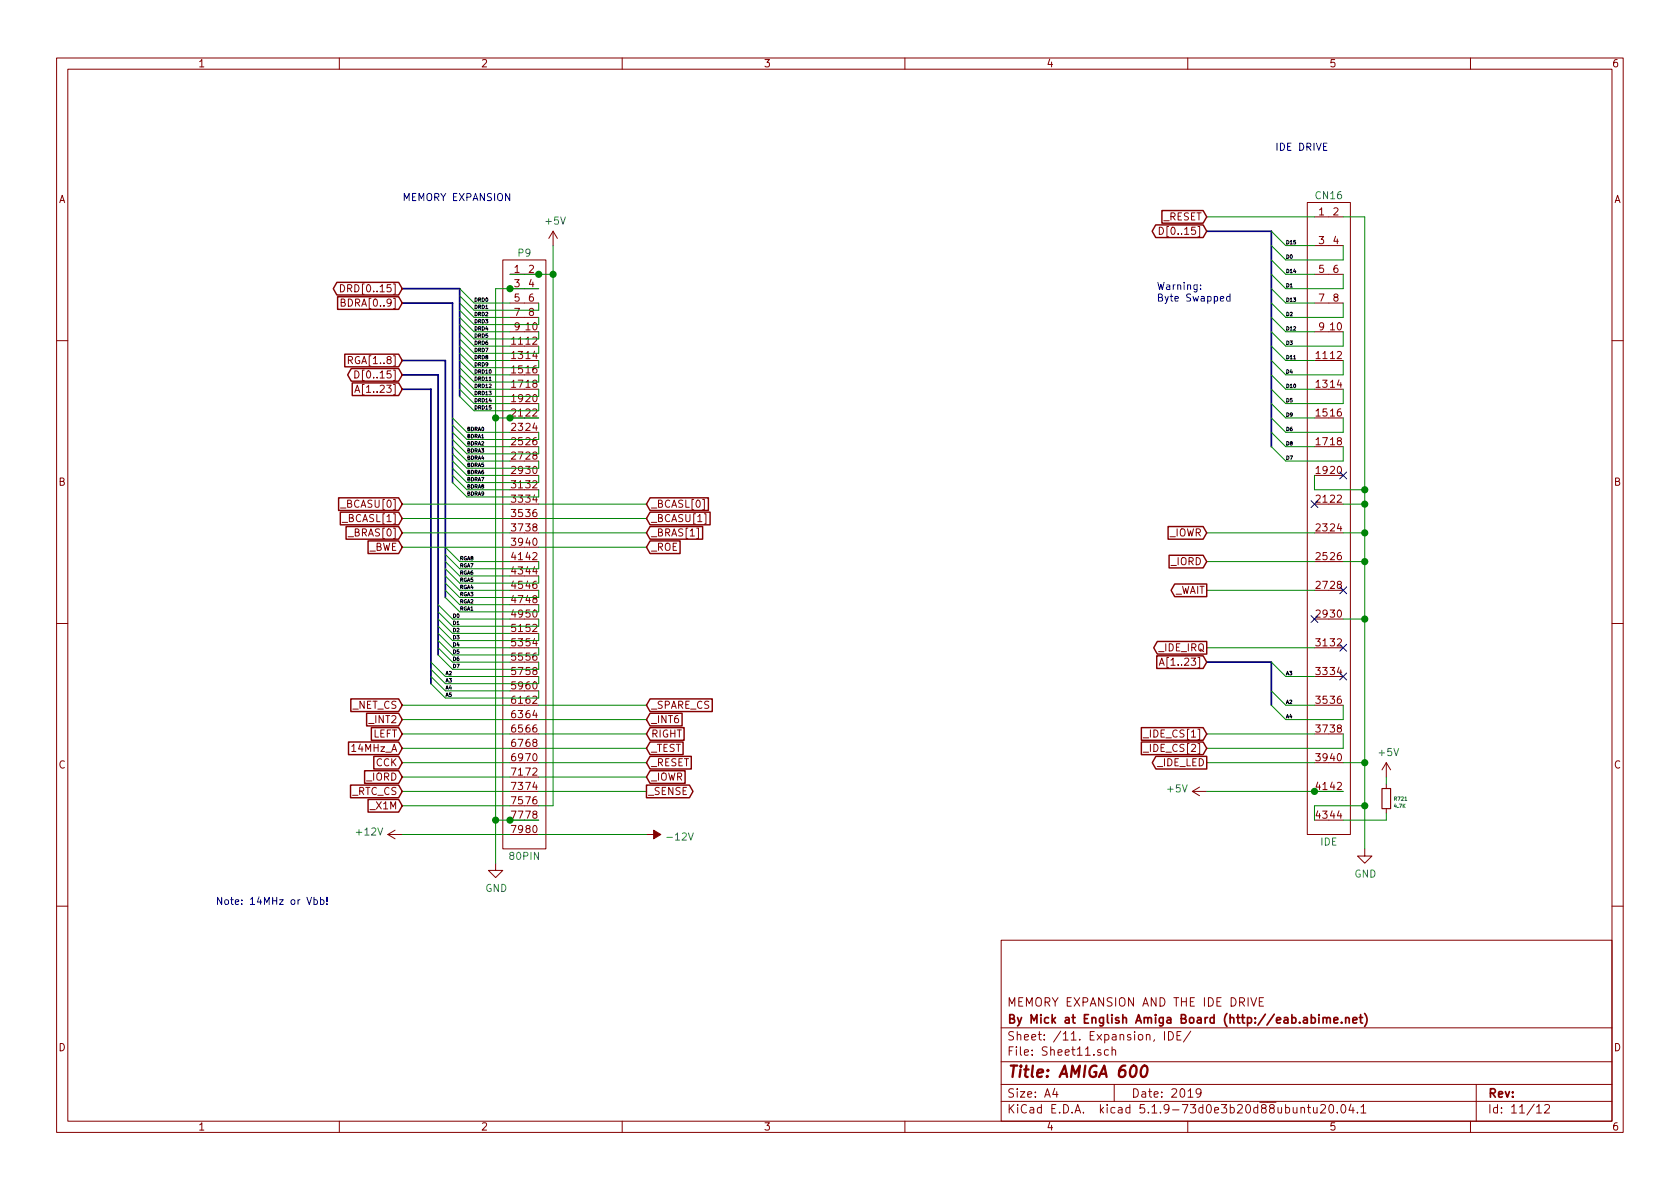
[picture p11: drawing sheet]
<svg xmlns="http://www.w3.org/2000/svg" width="297mm" height="210mm" viewBox="0 0 297 210" stroke-linecap="round" stroke-linejoin="round" font-family="sans-serif">
<g fill="none" stroke="#840000" stroke-width=".18">
<path d="M10 10.3h277v189.9h-277zM12 12.2h273v186.1h-273zM60 10.3v1.9M110 10.3v1.9M160 10.3v1.9M210 10.3v1.9M260 10.3v1.9M231.1 35.8h7.7v111.8h-7.7zM232.4 38.3h5.1M60.2 50.3a.64 .64 0 0 1 .7 .7 .64 .64 0 0 1-.7 .6zM60.3 53.5l.6-.1 .1-.2-.1-.2-.6-.1v1.2h.5l.3-.2v-.2l-.3-.2M88.9 46h7.6v104.1h-7.6z"/>
<path d="M90.2 48.5h5M90.2 53.6h5M90.2 58.7h2.5M90.2 51h5M90.2 56.1h5M97.8 40.9l-.8 1.3M97.8 40.9v2.5M97.8 40.9l.8 1.3M205 40.2a.64 .64 0 0 1 .7 .6 .64 .64 0 0 1-.7 .6zM232.4 43.4h5.1M232.4 48.5h5.1M232.4 53.6h5.1"/>
<path d="M232.4 58.7h2.5M10 60.2h2M61.6 63.7l.6-.1 .1-.1v-.3l-.2-.2h-.5v1.3M62.7 69.4l.5-1.3 .4 1.3M62.7 65.6a.64 .64 0 0 1 .8 .6 .64 .64 0 0 1-.8 .6zM62.9 69h.6M285 60.2h2M60.2 89.8h1M61.5 94.9h1M123.2 93.4h.3v1.8h-.3M124.2 88.3h.3v1.8h-.3M124.5 90.9h.3v1.8h-.3"/>
<path d="M10 110.3h2M205 117.6l.4-1.2 .4 1.2M205.1 117.3h.6M285 110.3h2M202.1 130.5h1M202.1 133h1M210.8 139.9l1.3 .8M210.8 139.9h2.6M212.1 139.2l-1.3 .7M245.1 134.9l-.8 1.2M245.1 134.9v2.5M245.1 138.7v.7"/>
<path d="M245.1 134.9l.8 1.2M68.6 147.6l1.2 .7M68.6 147.6h2.5M69.8 146.8l-1.2 .8M87.6 152.6v1.3h1.3l-1.3 1.3-1.2-1.3h1.2M241.3 150.1v1.3h1.3l-1.3 1.2-1.3-1.2h1.3M245.1 143v.8M10 160.2h2M177 166.3h108v32h-108zM221.2 176.4l.5 1.5 .5-1.5M222.7 177.1h.5M223.4 176.4h-.7v1.5h.7"/>
<path d="M285 160.2h2M60 198.3v1.9M110 198.3v1.9M160 198.3v1.9M177 194.8h108M177 191.8h108M177 187.8h108M177 181.8h108M186.5 192.5l-.4 1h1M186.8 193v1M196 185.7l-.4-.1-.3 .3v.6l.3 .1 .4-.1M196.6 185.7l.2-.1 .4 .1 .1 .9"/>
<path d="M196.6 185.1v1.5M197 191.8v3M205.9 182.4v1.5M206.6 182.4a.76 .76 0 0 1 .9 .8 .76 .76 0 0 1-.9 .7zM208.1 183.1h.5M208.8 182.4h-.7v1.5h.7M210 198.3v1.9M210.1 194h.8M210.5 182.3l-1.3 2M212.3 193.2l-.2 .3h-.3l-.3-.3v-.4l.1-.2 .5-.1 .2 .2a1.19 1.19 0 0 1-.2 1.2l-.5 .1M230 196l.2-.2 .4 .1 .1 .9M230 195.8v1"/>
<path d="M231.2 195.8h.5M231.4 195.3v1.3l.3 .2M232.2 195.8l.1 .9 .4 .1 .2-.1M232.9 195.8v1M233.5 195.5l.2-.2h.4l.3 .5-.9 1h.9M235.2 195.4l.2-.1a.94 .94 0 0 1 0 1.5 .82 .82 0 0 1-.2-1.4zM236.4 196.7v.1M237.3 195.4l.1-.1a.8 .8 0 0 1 .6 .8 .8 .8 0 0 1-.6 .7 1 1 0 0 1-.1-1.4zM238.9 195.2l-.4 1.1h.9M239.2 195.8v1M240 196.7v.1M240.6 195.8l.5-.5v1.5"/>
<path d="M240.6 196.8h.9M260 198.3v1.9M261 191.8v6.5M271.7 195.8l.4-.5v1.5M271.7 196.8h.8M273.1 195.5l.2-.2h.4l.2 .2 .1 .3-.1 .2-.9 .8h1"/>
</g>
<path d="M202 188.6a.46 .46 0 0 1 .5-.2 .46 .46 0 0 1 .3 .4 1.15 1.15 0 0 1-.7 1.6l-.2-.1a1.5 1.5 0 0 1 .1-1.7z" fill="none" stroke="#840000" stroke-width=".41"/>
<g fill="none" stroke="#840000" stroke-width=".3">
<path d="M233.2 179.4v.2M233.2 179.9v1M233.9 179.9v1M237.9 179.9v1M240.3 179.9h.6M240.6 179.4v1.3l.3 .2M241.3 179.2a1.71 1.71 0 0 1 0 2.3M231.9 180l.4-.1 .3 .3-.2 .6h-.5M233.9 180.1l.1-.1a.37 .37 0 0 1 .6 .1v.8M234.6 180.1l.2-.2 .3 .1 .1 .9M235.8 180.4l.8-.1-.1-.3-.4-.1-.3 .2 .1 .7h.6M237.2 180.8v.1"/>
<path d="M237.9 180.1l.2-.2 .4 .1 .1 .9M239.2 180.4l.7-.1v-.3l-.5-.1-.2 .2 .1 .7h.6"/>
</g>
<path d="M114.3 147.6h1.3v-.8l1.2 .8-1.2 .7v-.7z" fill="#840000" stroke="#840000" stroke-width=".18"/>
<path d="M244.3 139.4h1.6v3.6h-1.6z" fill="none" stroke="#840000" stroke-width=".2"/>
<path d="M71.1 53.6h8.9v31.7M71.1 51h10.2v19.1M213.4 40.9h11.4v38.1M71.1 66.3h6.4v49.5M71.1 63.7h7.6v42M71.1 68.8h5.1v52.1M213.4 117.1h11.4v7.6" fill="none" stroke="#000084" stroke-width=".3"/>
<g fill="none" stroke="#008400" stroke-width=".18">
<path d="M213.4 38.3h19M237.5 38.3h3.8v111.8M81.3 52.3l2.5 2.6h11.4v-1.3M81.3 54.9l2.5 2.5h11.4v-1.3M81.3 57.4l2.5 2.5h11.4v-1.2M81.3 59.9l2.5 2.6h11.4v-1.3M81.3 53.6l2.5 2.5h6.4M81.3 56.1l2.5 2.6h6.4M81.3 58.7l2.5 2.5h6.4M81.3 51l2.5 2.6h6.4M90.2 48.5h7.6M95.2 51h-7.6v101.6"/>
<path d="M97.8 43.4v99.1h-2.6M224.8 48.5l2.5 2.5h10.2v-2.5M224.8 46l2.5 2.5h5.1M224.8 43.4l2.5 2.6h10.2v-2.6M224.8 53.6l2.5 2.5h10.2v-2.5M224.8 58.7l2.5 2.5h10.2v-2.5M224.8 56.1l2.5 2.6h5.1M224.8 51l2.5 2.6h5.1M224.8 40.9l2.5 2.5h5.1M80 75.2l2.5 2.5h12.7v-1.3M80 77.7l2.5 2.6h12.7v-1.3M80 79l2.5 2.5h7.7"/>
<path d="M80 76.4l2.5 2.6h7.7M80 73.9l2.5 2.5h7.7M81.3 62.5l2.5 2.5h11.4v-1.3M81.3 65l2.5 2.6h11.4v-1.3M81.3 67.6l2.5 2.5h11.4v-1.3M81.3 70.1l2.5 2.5h11.4v-1.2M81.3 61.2l2.5 2.5h6.4M81.3 63.7l2.5 2.6h6.4M81.3 66.3l2.5 2.5h6.4M81.3 68.8l2.5 2.6h6.4M87.6 73.9h7.6M224.8 71.4l2.5 2.5h5.1"/>
<path d="M224.8 63.7l2.5 2.6h10.2v-2.6M224.8 68.8l2.5 2.6h10.2v-2.6M224.8 73.9l2.5 2.5h10.2v-2.5M224.8 79l2.5 2.5h10.2v-2.5M224.8 61.2l2.5 2.5h5.1M224.8 66.3l2.5 2.5h5.1M224.8 76.4l2.5 2.6h5.1M71.1 89.1h19.1M71.1 91.7h19.1M71.1 94.2h19.1M71.1 96.8h19.1M78.7 98l2.6 2.6h13.9v-1.3"/>
<path d="M78.7 96.8l2.6 2.5h8.9M78.7 99.3l2.6 2.5h8.9M80 80.3l2.5 2.5h12.7v-1.3M80 82.8l2.5 2.5h12.7v-1.2M80 85.3l2.5 2.6h12.7v-1.3M80 84.1l2.5 2.5h7.7M80 81.5l2.5 2.6h7.7M95.2 89.1h19.1M95.2 91.7h19.1M95.2 94.2h19.1M95.2 96.8h19.1M213.4 94.2h19"/>
<path d="M213.4 99.3h19M232.4 84.1v2.5h8.9M237.5 89.1h3.8M237.5 94.2h3.8M237.5 99.3h3.8M76.2 118.4l2.5 2.5h16.5v-1.3M76.2 117.1l2.5 2.5h11.5M76.2 119.6l2.5 2.6h11.5M77.5 108.2l2.5 2.5h15.2v-1.2M77.5 110.7l2.5 2.6h15.2v-1.3M77.5 113.3l2.5 2.5h15.2v-1.3M77.5 115.8l2.5 2.6h15.2v-1.3"/>
<path d="M77.5 106.9l2.5 2.6h10.2M77.5 109.5l2.5 2.5h10.2M77.5 112l2.5 2.5h10.2M77.5 114.5l2.5 2.6h10.2M78.7 100.6l2.6 2.5h13.9v-1.3M78.7 103.1l2.6 2.6h13.9v-1.3M78.7 105.7l2.6 2.5h13.9v-1.3M78.7 101.8l2.6 2.6h8.9M78.7 104.4l2.6 2.5h8.9M213.4 114.5h19M213.4 104.4h19M224.8 117.1l2.5 2.5h5.1"/>
<path d="M237.5 109.5h3.8M71.1 129.8h19.1M71.1 127.2h19.1M71.1 124.7h19.1M71.1 137.4h19.1M71.1 134.9h19.1M71.1 132.3h19.1M71.1 139.9h19.1M76.2 120.9l2.5 2.5h16.5v-1.2M95.2 129.8h19.1M95.2 127.2h19.1M95.2 124.7h19.1"/>
<path d="M95.2 137.4h19.1M95.2 134.9h19.1M95.2 132.3h19.1M95.2 139.9h19.1M213.4 129.8h19M213.4 134.9h19M213.4 139.9h24.1M224.8 124.7l2.5 2.5h10.2v-2.5M224.8 122.2l2.5 2.5h5.1M237.5 134.9h3.8M237.5 129.8v2.5h-24.1M245.1 137.4v1.3"/>
<path d="M71.1 147.6h19.1M71.1 142.5h19.1M87.6 145h7.6M95.2 147.6h19.1M241.3 142.5h-8.9v2.5M245.1 143.8v1.2h-7.6"/>
</g>
<g fill="none" stroke="#840000" stroke-width=".25">
<path d="M204.3 39.8h8.4l.7 1.1-.7 1.1h-8.4l-.6-1.1zM205.4 37.2h7.3l.7 1.1-.7 1.2h-7.3zM59.6 49.9h10.9l.6 1.1-.6 1.2h-10.9l-.7-1.2zM59.7 52.5h10.8l.6 1.1-.6 1.1h-10.8zM61 62.6h9.5l.6 1.1-.6 1.2h-9.5zM62.1 65.2h8.4l.6 1.1-.6 1.1h-8.4l-.6-1.1zM62.3 67.7h8.2l.6 1.1-.6 1.1h-8.2zM59.9 88h10.6l.6 1.1-.6 1.2h-10.6zM60.2 90.6h10.3l.6 1.1-.6 1.1h-10.3zM61.2 93.1h9.3l.6 1.1-.6 1.1h-9.3zM65.1 95.7h5.4l.6 1.1-.6 1.1h-5.4zM114.9 88h10.3v2.3h-10.3l-.6-1.2z"/>
<path d="M114.9 90.6h10.7v2.2h-10.7l-.6-1.1zM114.9 93.1h9.3v2.2h-9.3l-.6-1.1zM114.9 95.7h5.3v2.2h-5.3l-.6-1.1zM206.5 93.1h6.2l.7 1.1-.7 1.1h-6.2zM206.7 98.2h6l.7 1.1-.7 1.1h-6zM204.5 116h8.2l.7 1.1-.7 1.1h-8.2zM204.6 113.4h8.8v2.3h-8.8l-.6-1.2zM207.7 103.3h5.7v2.2h-5.7l-.6-1.1zM61.6 131.2h8.9l.6 1.1-.6 1.1h-8.9zM62 138.8h8.5l.6 1.1-.6 1.2h-8.5zM62 123.6h8.5l.6 1.1-.6 1.1h-8.5zM64.5 136.3h6l.6 1.1-.6 1.1h-6z"/>
<path d="M64.8 126.1h5.7l.6 1.1-.6 1.2h-5.7zM65.7 128.7h4.8l.6 1.1-.6 1.1h-4.8zM66.1 133.8h4.4l.6 1.1-.6 1.1h-4.4zM114.3 138.8h7.6l.6 1.1-.6 1.2h-7.6zM114.9 126.1h5.7v2.3h-5.7l-.6-1.2zM114.9 123.6h11v2.2h-11l-.6-1.1zM114.9 133.8h7.3v2.2h-7.3l-.6-1.1zM114.9 131.2h5.9v2.2h-5.9l-.6-1.1zM114.9 128.7h6.1v2.2h-6.1l-.6-1.1zM114.9 136.3h6.2v2.2h-6.2l-.6-1.1zM201.8 128.7h10.9l.7 1.1-.7 1.1h-10.9zM201.8 131.2h10.9l.7 1.1-.7 1.1h-10.9z"/>
<path d="M204.4 133.8h9v2.2h-9l-.7-1.1zM65.1 141.4h5.4l.6 1.1-.6 1.1h-5.4z"/>
</g>
<path d="M212.3 51.1v.1M212.3 50.4v.1M217.5 52.5l-.4-.1-.2 .2 .1 .6h.5M217.5 52v1.3M54.3 158.7l.4 1.2 .4-1.2M55.5 159.2l.4-.1 .2 .2-.1 .6h-.5M55.5 158.7v1.2M56.7 159.2l.3-.1 .3 .2-.2 .6h-.4M56.7 158.7v1.2M57.8 159.8v.1M57.8 158.7v.8" fill="none" stroke="#0000c2" stroke-width=".18"/>
<g fill="#008400" stroke="#008400" stroke-width=".25">
<circle cx="90.2" cy="51" r=".51"/>
<circle cx="232.4" cy="139.9" r=".51"/>
<circle cx="241.3" cy="109.5" r=".51"/>
<circle cx="241.3" cy="86.6" r=".51"/>
<circle cx="241.3" cy="142.5" r=".51"/>
<circle cx="241.3" cy="89.1" r=".51"/>
<circle cx="90.2" cy="145" r=".51"/>
<circle cx="87.6" cy="73.9" r=".51"/>
<circle cx="241.3" cy="94.2" r=".51"/>
<circle cx="241.3" cy="99.3" r=".51"/>
<circle cx="241.3" cy="134.9" r=".51"/>
<circle cx="90.2" cy="73.9" r=".51"/>
<circle cx="97.8" cy="48.5" r=".51"/>
<circle cx="95.3" cy="48.5" r=".51"/>
<circle cx="87.6" cy="145" r=".51"/>
</g>
<path d="M231.8 88.5l1.2 1.3M233 88.5l-1.2 1.3M236.9 83.5l1.2 1.2M238.1 83.5l-1.2 1.2M231.8 108.9l1.2 1.2M233 108.9l-1.2 1.2M236.9 113.9l1.2 1.3M236.9 103.8l1.2 1.2M236.9 119l1.2 1.2M238.1 103.8l-1.2 1.2M238.1 113.9l-1.2 1.3M238.1 119l-1.2 1.2" fill="none" stroke="#000084" stroke-width=".18"/>
<text font-size="2.8" fill="#840000" x="178" y="190.5">Title: AMIGA 600</text>
<g font-size="2.1" fill="#840000">
<text x="178" y="178">MEMORY EXPANSION AND THE IDE DRIVE</text>
<text x="178" y="184">Sheet: /11. Expansion, IDE/</text>
<text x="178" y="181">By Mick at English Amiga Board (http://eab.abime.net)</text>
<text x="178" y="186.7">File: Sheet11.sch</text>
<text x="178" y="196.9">KiCad E.D.A. kicad 5.1.9-73d0e3b20d88ubuntu20.04.1</text>
<text x="178" y="194.1">Size: A4</text>
<text x="200" y="194.1">Date: 2019</text>
<text x="263" y="194.1">Rev:</text>
<text x="263" y="196.9">Id: 11/12</text>
</g>
<g font-size="1.8" fill="#840000">
<text x="35" y="11.9">1</text>
<text x="85" y="11.9">2</text>
<text x="135" y="11.9">3</text>
<text x="185" y="11.9">4</text>
<text x="235" y="11.9">5</text>
<text x="285" y="11.9">6</text>
<text x="10.4" y="35.9">A</text>
<text x="285.4" y="35.9">A</text>
<text x="205.7" y="39">_RESET</text>
<text x="206.2" y="41.5">D[0..15]</text>
<text x="233.2" y="38.1">1</text>
<text x="235.7" y="38.1">2</text>
<text x="233.2" y="43.2">3</text>
<text x="235.7" y="43.2">4</text>
<text x="61.4" y="51.7">DRD[0..15]</text>
<text x="91" y="50.8">3</text>
<text x="91" y="48.3">1</text>
<text x="91" y="53.3">5</text>
<text x="93.5" y="48.3">2</text>
<text x="93.5" y="50.8">4</text>
<text x="93.5" y="53.3">6</text>
<text x="233.2" y="48.3">5</text>
<text x="233.2" y="53.3">7</text>
<text x="235.7" y="48.3">6</text>
<text x="235.7" y="53.3">8</text>
<text x="61.1" y="54.2">BDRA[0..9]</text>
<text x="91" y="55.9">7</text>
<text x="91" y="58.4">9</text>
<text x="93" y="58.4">10</text>
<text x="93.5" y="55.9">8</text>
<text x="233.2" y="58.4">9</text>
<text x="235.3" y="58.4">10</text>
<text x="62.3" y="64.4">RGA[1..8]</text>
<text x="90.5" y="61">11</text>
<text x="90.5" y="63.5">13</text>
<text x="93" y="61">12</text>
<text x="93" y="63.5">14</text>
<text x="232.7" y="63.5">11</text>
<text x="235.3" y="63.5">12</text>
<text x="63.9" y="69.5">A[1..23]</text>
<text x="63.9" y="66.9">D[0..15]</text>
<text x="90.5" y="66">15</text>
<text x="90.5" y="68.6">17</text>
<text x="90.5" y="71.1">19</text>
<text x="93" y="66">16</text>
<text x="93" y="68.6">18</text>
<text x="93" y="71.1">20</text>
<text x="232.7" y="68.6">13</text>
<text x="235.3" y="68.6">14</text>
<text x="90.5" y="73.7">21</text>
<text x="90.5" y="76.2">23</text>
<text x="93" y="73.7">22</text>
<text x="93" y="76.2">24</text>
<text x="232.7" y="73.7">15</text>
<text x="235.3" y="73.7">16</text>
<text x="90.5" y="78.7">25</text>
<text x="90.5" y="81.3">27</text>
<text x="90.5" y="83.8">29</text>
<text x="93" y="78.7">26</text>
<text x="93" y="81.3">28</text>
<text x="93" y="83.8">30</text>
<text x="232.7" y="78.7">17</text>
<text x="232.7" y="83.8">19</text>
<text x="235.3" y="78.7">18</text>
<text x="235.3" y="83.8">20</text>
<text x="10.4" y="85.9">B</text>
<text x="60.9" y="89.8">_BCASU[0]</text>
<text x="90.5" y="86.4">31</text>
<text x="90.5" y="88.9">33</text>
<text x="93" y="86.4">32</text>
<text x="93" y="88.9">34</text>
<text x="115.1" y="89.8">_BCASL[0]</text>
<text x="232.7" y="88.9">21</text>
<text x="235.3" y="88.9">22</text>
<text x="285.4" y="85.9">B</text>
<text x="61.1" y="92.3">_BCASL[1]</text>
<text x="62.2" y="94.9">_BRAS[0]</text>
<text x="90.5" y="91.4">35</text>
<text x="90.5" y="94">37</text>
<text x="93" y="91.4">36</text>
<text x="93" y="94">38</text>
<text x="115.1" y="92.3">_BCASU[1]</text>
<text x="115.1" y="94.9">_BRAS[1]</text>
<text x="206.8" y="94.9">_IOWR</text>
<text x="232.7" y="94">23</text>
<text x="235.3" y="94">24</text>
<text x="65.2" y="97.4">_BWE</text>
<text x="90.5" y="96.5">39</text>
<text x="90.5" y="99.1">41</text>
<text x="90.5" y="101.6">43</text>
<text x="93" y="96.5">40</text>
<text x="93" y="99.1">42</text>
<text x="93" y="101.6">44</text>
<text x="115.1" y="97.4">_ROE</text>
<text x="207.2" y="99.9">_IORD</text>
<text x="232.7" y="99.1">25</text>
<text x="235.3" y="99.1">26</text>
<text x="90.5" y="104.1">45</text>
<text x="90.5" y="106.7">47</text>
<text x="93" y="104.1">46</text>
<text x="93" y="106.7">48</text>
<text x="207.6" y="105">_WAIT</text>
<text x="232.7" y="104.1">27</text>
<text x="235.3" y="104.1">28</text>
<text x="90.5" y="109.2">49</text>
<text x="90.5" y="111.8">51</text>
<text x="93" y="109.2">50</text>
<text x="93" y="111.8">52</text>
<text x="232.7" y="109.2">29</text>
<text x="235.3" y="109.2">30</text>
<text x="90.5" y="114.3">53</text>
<text x="90.5" y="116.8">55</text>
<text x="90.5" y="119.4">57</text>
<text x="93" y="114.3">54</text>
<text x="93" y="116.8">56</text>
<text x="93" y="119.4">58</text>
<text x="205.1" y="115.2">_IDE_IRQ</text>
<text x="206.2" y="117.7">A[1..23]</text>
<text x="232.7" y="114.3">31</text>
<text x="232.7" y="119.4">33</text>
<text x="235.3" y="114.3">32</text>
<text x="235.3" y="119.4">34</text>
<text x="62.4" y="125.3">_NET_CS</text>
<text x="90.5" y="121.9">59</text>
<text x="90.5" y="124.5">61</text>
<text x="93" y="121.9">60</text>
<text x="93" y="124.5">62</text>
<text x="115.1" y="125.3">_SPARE_CS</text>
<text x="232.7" y="124.5">35</text>
<text x="235.3" y="124.5">36</text>
<text x="65.5" y="127.9">_INT2</text>
<text x="65.9" y="130.4">LEFT</text>
<text x="90.5" y="127">63</text>
<text x="90.5" y="129.5">65</text>
<text x="93" y="127">64</text>
<text x="93" y="129.5">66</text>
<text x="115.1" y="127.9">_INT6</text>
<text x="115.1" y="130.4">RIGHT</text>
<text x="203" y="130.4">_IDE_CS[1]</text>
<text x="232.7" y="129.5">37</text>
<text x="235.3" y="129.5">38</text>
<text x="10.4" y="135.9">C</text>
<text x="62.5" y="133">14MHz_A</text>
<text x="66.5" y="135.5">CCK</text>
<text x="90.5" y="132.1">67</text>
<text x="90.5" y="134.6">69</text>
<text x="90.5" y="137.2">71</text>
<text x="93" y="132.1">68</text>
<text x="93" y="134.6">70</text>
<text x="93" y="137.2">72</text>
<text x="115.1" y="135.5">_RESET</text>
<text x="115.1" y="133">_TEST</text>
<text x="203" y="133">_IDE_CS[2]</text>
<text x="204.6" y="135.5">_IDE_LED</text>
<text x="232.7" y="134.6">39</text>
<text x="235.3" y="134.6">40</text>
<text x="285.4" y="135.9">C</text>
<text x="62.3" y="140.6">_RTC_CS</text>
<text x="64.9" y="138">_IORD</text>
<text x="65.7" y="143.1">_X1M</text>
<text x="90.5" y="139.7">73</text>
<text x="90.5" y="142.2">75</text>
<text x="93" y="139.7">74</text>
<text x="93" y="142.2">76</text>
<text x="114.6" y="140.6">_SENSE</text>
<text x="115.1" y="138">_IOWR</text>
<text x="232.7" y="139.7">41</text>
<text x="235.3" y="139.7">42</text>
<text x="90.5" y="144.8">77</text>
<text x="90.5" y="147.3">79</text>
<text x="93" y="144.8">78</text>
<text x="93" y="147.3">80</text>
<text x="232.7" y="144.8">43</text>
<text x="235.3" y="144.8">44</text>
<text x="10.4" y="185.9">D</text>
<text x="285.4" y="185.9">D</text>
<text x="35" y="199.9">1</text>
<text x="85" y="199.9">2</text>
<text x="135" y="199.9">3</text>
<text x="185" y="199.9">4</text>
<text x="235" y="199.9">5</text>
<text x="285" y="199.9">6</text>
</g>
<g font-size="1.8" fill="#0000c2">
<text x="226.1" y="26.7">IDE DRIVE</text>
<text x="71.1" y="35.6">MEMORY EXPANSION</text>
<text x="204.5" y="51.3">Warning:</text>
<text x="204.5" y="53.3">Byte Swapped</text>
<text x="38.1" y="160">Note: 14MHz or Vbb!</text>
</g>
<g font-size="1.8" fill="#008484">
<text x="232.7" y="35.2">CN16</text>
<text x="96.6" y="39.7">+5V</text>
<text x="91.6" y="45.4">P9</text>
<text x="243.9" y="133.7">+5V</text>
<text x="206.5" y="140.1">+5V</text>
<text x="63.2" y="147.7">+12V</text>
<text x="118.3" y="148.6">-12V</text>
<text x="233.5" y="149.5">IDE</text>
<text x="90.2" y="152.1">80PIN</text>
<text x="239.5" y="155.2">GND</text>
<text x="85.8" y="157.7">GND</text>
</g>
<g font-size=".9">
<text x="227.3" y="43.2">D15</text>
<text x="227.3" y="45.7">D0</text>
<text x="83.8" y="53.4">DRD0</text>
<text x="227.3" y="48.3">D14</text>
<text x="227.3" y="50.8">D1</text>
<text x="227.3" y="53.4">D13</text>
<text x="83.8" y="55.9">DRD2</text>
<text x="83.8" y="58.4">DRD4</text>
<text x="83.8" y="54.6">DRD1</text>
<text x="83.8" y="57.2">DRD3</text>
<text x="83.8" y="59.7">DRD5</text>
<text x="227.3" y="55.9">D2</text>
<text x="227.3" y="58.4">D12</text>
<text x="83.8" y="61">DRD6</text>
<text x="83.8" y="63.5">DRD8</text>
<text x="83.8" y="62.2">DRD7</text>
<text x="83.8" y="64.8">DRD9</text>
<text x="227.3" y="63.5">D11</text>
<text x="227.3" y="61">D3</text>
<text x="83.8" y="68.6">DRD12</text>
<text x="83.8" y="66.1">DRD10</text>
<text x="83.8" y="71.1">DRD14</text>
<text x="83.8" y="67.3">DRD11</text>
<text x="83.8" y="69.9">DRD13</text>
<text x="227.3" y="66.1">D4</text>
<text x="227.3" y="68.6">D10</text>
<text x="227.3" y="71.1">D5</text>
<text x="82.5" y="77.5">BDRA1</text>
<text x="82.5" y="76.2">BDRA0</text>
<text x="83.8" y="72.4">DRD15</text>
<text x="227.3" y="73.7">D9</text>
<text x="227.3" y="76.2">D6</text>
<text x="82.5" y="78.8">BDRA2</text>
<text x="82.5" y="80">BDRA3</text>
<text x="82.5" y="81.3">BDRA4</text>
<text x="82.5" y="82.6">BDRA5</text>
<text x="82.5" y="83.8">BDRA6</text>
<text x="227.3" y="81.3">D7</text>
<text x="227.3" y="78.8">D8</text>
<text x="82.5" y="87.6">BDRA9</text>
<text x="82.5" y="85.1">BDRA7</text>
<text x="82.5" y="86.4">BDRA8</text>
<text x="81.3" y="101.6">RGA6</text>
<text x="81.3" y="100.3">RGA7</text>
<text x="81.3" y="99.1">RGA8</text>
<text x="81.3" y="108">RGA1</text>
<text x="81.3" y="105.4">RGA3</text>
<text x="81.3" y="102.9">RGA5</text>
<text x="81.3" y="104.2">RGA4</text>
<text x="81.3" y="106.7">RGA2</text>
<text x="80" y="111.8">D2</text>
<text x="80" y="109.2">D0</text>
<text x="80" y="110.5">D1</text>
<text x="80" y="113">D3</text>
<text x="78.7" y="119.4">A2</text>
<text x="80" y="116.9">D6</text>
<text x="80" y="115.6">D5</text>
<text x="80" y="114.3">D4</text>
<text x="80" y="118.1">D7</text>
<text x="227.3" y="119.4">A3</text>
<text x="78.7" y="120.7">A3</text>
<text x="78.7" y="121.9">A4</text>
<text x="78.7" y="123.2">A5</text>
<text x="227.3" y="124.5">A2</text>
<text x="227.3" y="127">A4</text>
</g>
<g font-size=".9" fill="#008484">
<text x="246.6" y="142.8">4.7K</text>
<text x="246.6" y="141.6">R721</text>
</g>
</svg>
